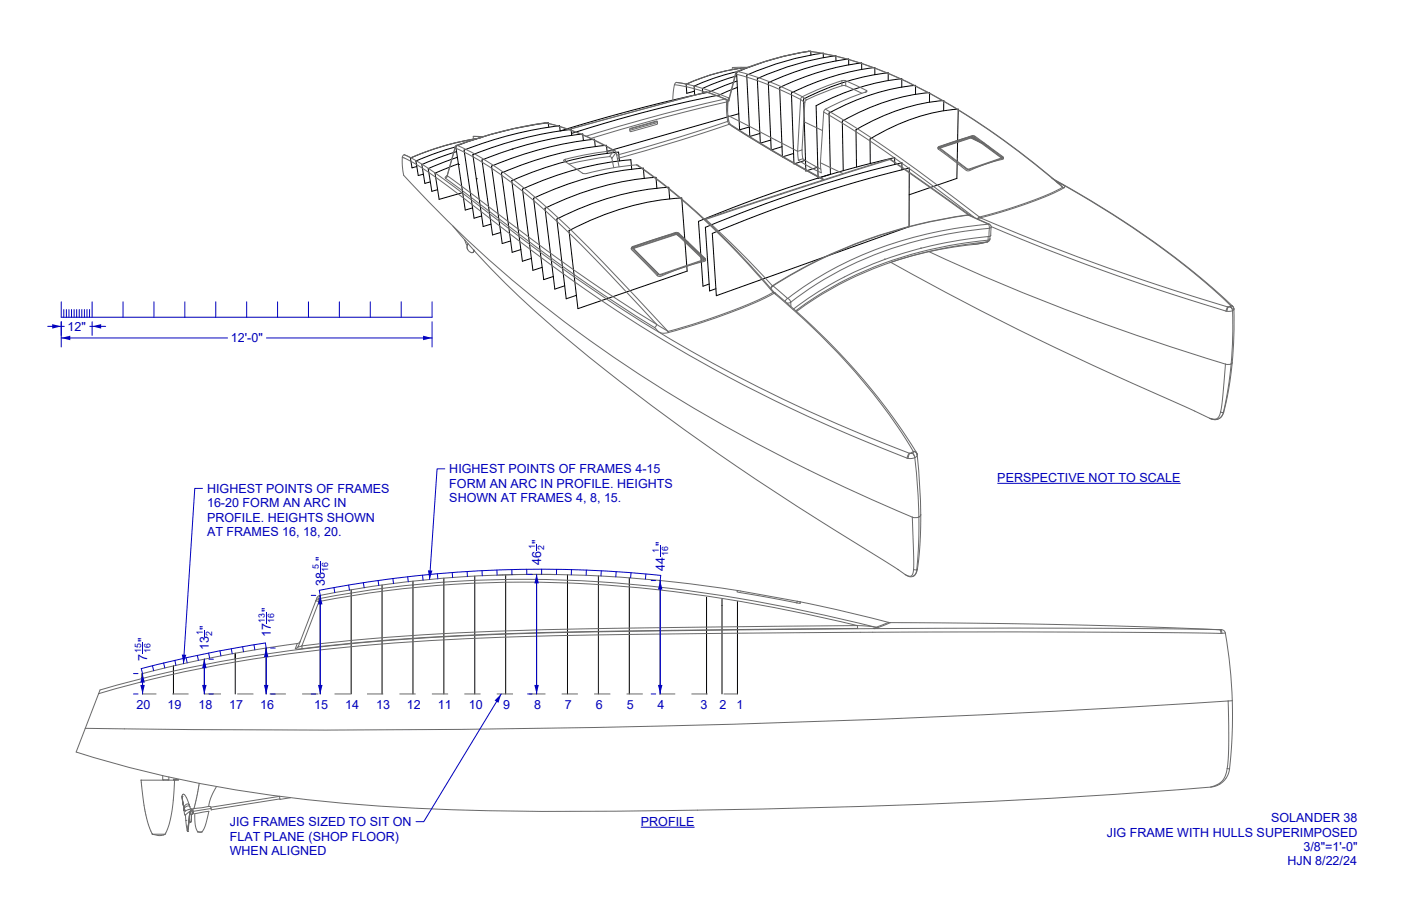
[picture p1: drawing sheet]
<svg xmlns="http://www.w3.org/2000/svg" width="432mm" height="279mm" viewBox="0 0 432 279" stroke-linecap="round" stroke-linejoin="round" font-family="sans-serif">
<!-- layer: Make2D -->
<g fill="none" stroke="#000" stroke-width=".31">
<path d="M249.9 17v-1.2l-7.5 1.4-7.7 2.1-7.7 3 1 17.7 3-.8M253.8 17.8l-.1-1.4a88.3 88.3 0 0 0-23.5 6.8l.9 18.9 3.1-.9M257.6 18.8v-1.6a87.4 87.4 0 0 0-24.2 7l.9 20 3.3-1M169.1 39.2l-.1-1.3a120.3 120.3 0 0 0-28.5 7.2l2.9 19.7 2.2-.7M227.1 23.4l-5.2 1.7-5.4 2.2 .1 1.5M227.2 25l-4.7 1.7a26.9 26.9 0 0 1-8.3 2.6l-19.7 4.8-21.7 6.3M227.3 26.9l-2.1 .9a23.5 23.5 0 0 1-7.9 2.4l-20.6 4.9-20.6 6.1M227.7 35.1l-40.6 11.6M227.8 22l-6.7 1.8-7.2 2.8 .2 2.7M230.7 20.8a60.1 60.1 0 0 0-19.2 5.2l.2 2.8 2.3-.7M261.6 20v-1.8a85.1 85.1 0 0 0-24.8 7.3l.9 20.8 3.3-1.1M265.6 21.4v-2a82.3 82.3 0 0 0-25.3 7.6l.8 21.4 3.5-1.1"/>
<path d="M269.6 23v-2.2a79 79 0 0 0-25.7 7.9l.8 21.8 3.6-1.1M273.8 24.8l-.1-2.3a75.5 75.5 0 0 0-26 8l.7 22.2 3.7-1.1M277.9 26.9v-2.6a72.1 72.1 0 0 0-26.4 8.3l.6 22.4 3.8-1.3M282.2 29.1v-2.8a68.7 68.7 0 0 0-26.7 8.6l.4 18.9M286.5 31.5v-2.9a65.3 65.3 0 0 0-26.9 8.8l.3 15.2M290.8 34.2l.1-3.2a62.5 62.5 0 0 0-27.1 9l.2 11.5M140.5 45.3a92.4 92.4 0 0 0-12.3 4.4l.7 4.4 1.6-.4M140.7 46.8l-5.5 1.8-5.2 2.1 1 5.9 1.6-.5M141 48.5l-9 3.5 1.1 7 1.8-.5M141.3 50.5l-7.2 2.9 1.2 8.1 7.3-2.1M141.3 50.7h.1M146.8 55.1h.1"/>
<path d="M147.2 42.7l-1.9 .3a83.8 83.8 0 0 0-18.8 5.8l.5 3 1.5-.4M157.8 46h.1M172.6 40.4l-.1-1.6a120.6 120.6 0 0 0-29.5 7.5l3.1 21 2.3-.7M176.2 41.7l-.2-1.8a119.1 119.1 0 0 0-30.3 7.8l3.2 22.2 2.4-.8M179.8 43.4l-.2-2.1a116.6 116.6 0 0 0-31.1 8l3.3 23.2 2.5-.8M183.5 45.2l-.3-2.3a112.8 112.8 0 0 0-31.7 8.3l3.3 23.9 2.6-.8M187.2 47.3l-.3-2.5a108.4 108.4 0 0 0-32.3 8.5l3.3 24.5 2.6-.8M187.4 50.1h.1M190.9 49.6l-.2-2.7a103.8 103.8 0 0 0-33 8.8l3.3 24.9 2.8-.9M194.7 52.2l-.3-2.9a99.2 99.2 0 0 0-33.4 9l3.2 25.1 2.9-1M198.6 55l-.3-3.1a94.8 94.8 0 0 0-33.9 9.2l3.2 25.1 2.9-.9M202.5 58.1l-.3-3.4a90.7 90.7 0 0 0-34.2 9.5l3 25 3-1.1"/>
<path d="M268.2 50.4v-7.5a60.5 60.5 0 0 1 27.1-9.2l-.4 21.3-14.7 5.1M275.7 50.7v-2.1l-18.8 4.9-10.2 3.1-10.2 3.5-21.2 8.2 1.4 20 1.9-.7M278 52.4v-2.2l-18 4.7-10.1 3.1-10.4 3.6-11.4 4.2-10.7 4.3 1.3 19.6 1.9-.7M175.4 71.1a83.9 83.9 0 0 1 34.7-10l1.7 22.5-33.7 11.6zM206.4 61.3l-.3-3.5a86.6 86.6 0 0 0-34.5 9.8l2.9 24.5 3.2-1M219.5 72l16-6.4 14.8-5.2 14.7-4.6 15.2-4v18.1l-59.4 21.3zM127.3 179.2v34.8M136.8 178.3v35.7M146.3 177.7v36.3M155.9 177.3v36.7M165.4 177.1v36.9M174.9 177.2v36.8"/>
<path d="M184.4 177.6v36.4M194 178.2v35.8M203.5 179v35M82 199.9v1.8zM98.7 183.6v30.4M108.2 181.9v32.1M117.8 180.4v33.6M217.8 184.2v29.8M222.5 184.8v29.2M227.3 185.5v28.5M43.9 207.7v6.3M53.5 205.4v1.6z"/>
<path d="M53.5 207v7M63 203.3v1.7zM63 205v9M72.5 201.5v1.7zM72.5 203.2v10.8M82 201.7v12.3"/>
</g>
<g fill="none" stroke="#696969" stroke-width=".31">
<path d="M249.2 15.8a99.8 99.8 0 0 0-22 6.2M249.2 15.8h-.1M249.3 15.8h-.1M249.3 15.8a99.5 99.5 0 0 0-22 6.2M249.3 15.8a115.9 115.9 0 0 1 43.6 16.6l9 5.7a262.2 262.2 0 0 1 25.6 19.6M249.4 15.8h-.2M249.4 15.8h-.1M249.4 15.8h.1M249.4 15.8a116 116 0 0 1 43.7 16.7l9 5.7a226.3 226.3 0 0 1 25.4 19.5M168 37.9l-1.3 .2a134.5 134.5 0 0 0-25.9 6.7M168 37.9h.3M168 37.9h.1"/>
<path d="M168 37.9h-.1M168.1 37.9a133.3 133.3 0 0 0-27.2 6.9M168.1 37.9h.2M168.1 37.9a73.9 73.9 0 0 1 21.1 8.6M168.3 37.9a75.2 75.2 0 0 1 21.3 8.6M168.3 37.9l.3 .1M194.2 39.6l8.1-2.3 .3 .2-.1 .8-8.1 2.3-.2-.2zM202.6 37.5l-8.5 2.3M202.6 37.8l-8.5 2.4M207.9 26.1l-.5 5.1M207.9 26.1a48.5 48.5 0 0 1 9.6 2.3M207.9 31h.1"/>
<path d="M208.4 25.4l-.5 .7M208.4 25.4a63.1 63.1 0 0 1 16.3 4.8M208.4 25.4h.1M211.5 25.9h.1M217.5 28.4h.5M217.7 28.4h.3M217.7 28.4l-42.5 11.5 42.3-11.5M217.7 28.4l5.7 2.1M217.7 28.4h-.2M218 28.4l5.8 2.2M223.4 30.5l.4 .1M223.4 30.5l-21.1 5.3-21.8 6.2"/>
<path d="M223.4 30.5l.5 .9M223.8 30.6l.4 .8M223.9 31.4l-20 5-21.9 6.3M223.9 31.4v3.1l.4 2.9M224.2 31h.1M224.2 31.4h.1M224.2 31.4h-.3M224.2 31.4v2.8l.4 3M224.3 37.4l-16.9 5.5-17.3 5M224.3 37.4l.4 .9M224.3 31h.1M224.3 31l-.1 1.5"/>
<path d="M224.4 35.6l21.4 11.1M224.4 31l.2 .1M224.4 31l-.2 3.3M224.6 37.2l-.3 .2M224.6 37.2l.6 1.2M224.6 30.3l-.3 .7M224.7 30.2h.1M224.7 30.2l-.3 .8M224.7 30.5h.1M224.7 38.3l13.4 8.3 15.7 8.9-14.4-8.2-14-8.5M224.7 38.3l-16.8 5.5-17.6 5.1M224.7 38.3l.5 .1"/>
<path d="M225.2 38.4l13.3 8.2 15.5 8.8M226.7 22.6l-2.1 8.5M226.7 22.6l.1 .2M226.8 22.8l4.5 1.4 4.9 1.7 10.6 4.8M226.8 22.8l-2.2 8.3M227 21.2l-.9 .1M227.2 22l-.1 .1M227.2 22l-.5 .6M227.3 22h-.1M227.3 22l1.2 .3a94.6 94.6 0 0 1 18.8 7.5M227.3 22l-.5 .8M229.4 21.2h-.1"/>
<path d="M230.5 20.8h-4.8v.7M230.8 20.8a59.6 59.6 0 0 0-19.3 5.1l-3-.5M246.8 30.7l1.3 .9M246.8 30.7l-1 16M247.3 29.8l-.5 .9M247.3 29.8l1.3 1M247.7 37.5l5.8 2.8M248.1 31.6l-.9 14.6M248.6 30.8l-.5 .8M253.9 34.5l9.3 5.8 10.7 7.1 11.6 8.5 14.8 11.2M253.9 34.5l-1 15.7M254.4 33.7l9.4 5.7 10.3 6.9 11.7 8.5 16.1 12.1"/>
<path d="M254.4 33.7l-.5 .8M259.5 24.9h1.1M259.5 24.9l-6.7 2.4-5.5 2.5M259.5 24.9v1.5M259.5 26.4l-5.9 2.2-5 2.2M259.5 26.4l1.2 .1M260.6 24.9l6.4 3M260.6 24.9l.1 1.6M260.7 26.5l4.9 2.3M266.7 28.4l.2 .1M267 27.9l.2 .2-.2 .2-6.4 2.4-6.2 3M267 27.9v.4"/>
<path d="M267 28.3h.1M124 48.5l4.9 2.6 6.6 4.4 29 22.2 15.4 11.2 13 8.8 13.8 8.5 17 9.6 17.2 8.8 18.5 8.4 20.2 8.3M124 48.5l.1 3.9a4.2 4.2 0 0 0 2 3.5 386.9 386.9 0 0 0 98.7 76.2 579.8 579.8 0 0 0 56.4 27.4M124.6 47.7a111.5 111.5 0 0 1 19.6 13.1l20 15.3 14.8 10.7 14.9 9.9 16 9.8 17 9.4 16.6 8.2 18.5 8.3 18.3 7.4M124.6 47.7h.1M124.6 47.7l-.6 .8M126.6 48.6h.1M137.3 55l37.3 28 14.2 9.8 12.9 8.2M137.8 54.2l-.6 .5 .1 .3M137.8 54.2l-.1 .1M137.8 54.2h.1M137.9 54.2l37.3 27.8 14.2 9.8 13 8.2"/>
<path d="M137.9 54.2l-.6 .8M140.3 45.4l-2.5 8.8M140.3 45.4v.2M140.3 45.6a115.4 115.4 0 0 1 29.7 21.1l12.6 12.4 19.8 20.9M140.3 45.6l-2.4 8.6M140.8 44.8l-.5 .6M140.8 44.8h.1M140.9 44.8l-.6 .8M140.9 44.8a112.4 112.4 0 0 1 29.1 20.5l13.4 13.1 22.5 23.8M145.9 43.1h.1M145.9 42.1l3 .1-3-.1v.8M147.5 42.5h.1"/>
<path d="M148.2 42.5a82.4 82.4 0 0 0-21.6 6.1l-2-.9M174.2 49.1l-.4 .5 3.5 2.2a6.7 6.7 0 0 0 3.2 1.8l8.1-1.8 7.6-1M174.2 49.1l.1 .8M187.8 48.3l.5 .1 .3 .4M187.8 48.3l-6.7 1-5.7 1.3M188.6 48.8l.6 2.9M189.2 46.5l-7.4 1-7.6 1.6M189.2 46.5l.5 .1 .2 .4M189.2 46.5l-1.4 1.8M189.9 47l-1.3 1.8M189.9 47l.9 4.5M196.2 50.8l.4 .2"/>
<path d="M196.2 50.8l10.1 7.6 10.5 9.2 10.7 10.6 10.8 12M196.6 51l10.2 7.6 10.5 9.1 10.7 10.7 10.8 12M196.6 51l.3 .4M240.6 59.8l.2 .1M245.8 46.7l.3 2.7M246.1 49.4l3.5 2.1 3.5 1.8-.2-3.1M247.2 46.2l.2 2.8M247.2 46.2l-1.4 .5M247.4 49l5.6 3.1M247.4 49l-1.3 .4M247.6 57.4l.3 .2M252.9 50.2l6.9 3.3"/>
<path d="M273.9 49.1l.8 .1M273.9 49.1l-27.3 8.7-29.3 9.7M273.9 49.1l.4 .1M274.3 49.2l24.1 17M274.3 49.2l-26.4 8.4-30.4 10.1M274.3 49.2h.4M274.7 49.2l24.2 17.2M289.1 45.6l.1 .4M289.2 45.3l-.1 .3M289.2 45.3l10.9-3.5 9.1 6.7M289.2 45.3l.1 .4M289.2 46l7.3 5.5a2.45 2.45 0 0 0 2.2 1.2l4.8-2 5.6-1.6 .2-.2"/>
<path d="M289.3 45.7l8.6 6.4 .5 .2 10.6-3.5 .2-.3M289.3 45.7l-.1 .3M289.6 45.6h.1M289.6 45.3v.3l8.7 6.5 10.5-3.4M289.6 45.3v.3M289.7 45.7l10.3-3.4 8.6 6.4M298.7 42.2h.1M299 42l.2 .1M299.2 42.4l3.4 1.7M299.2 42.6l3.2 1.5M299.5 42.5l1.9 .9M299.6 42.3l1.8 .9"/>
<path d="M299.7 42.2l.5 .1M299.7 42.2l-10.1 3.4M299.7 42.1l-5.7 1.6-4.9 1.9M299.8 42l-10.2 3.3M299.8 42l.5 .1M299.8 42l-.1 .2M300.2 42.3l8.6 6.3M300.3 42.1l8.5 6.3M300.3 42.1l-.1 .2M302.5 43.7l1 .5M302.6 43.8l3.6 2.7M303.8 44.7l1 .5"/>
<path d="M308.8 48.6v.1M308.8 48.4v.3M308.8 48.4v.2M309.1 48.6l.2 .3M309.2 48.5l.1 .4M324.2 55l16.5 9.6 14.1 9.4 13.5 10.2 6.3 5.4 5.3 4.8M325.2 55.6l16.2 9.6 14.1 9.4 13.2 10.2 5.9 5 4.7 4.4M325.6 56.1l.5 .3M326 56.3l1.5 .7a.58 .58 0 0 1 .5 .3 .58 .58 0 0 1-.1 .6M326.1 56.4l.3 .3M327.5 57.7l-4.4 2.2-6.5 2.5-7.7 2.6-7 1.9M327.5 57.7l.4 .2"/>
<path d="M327.9 57.9l-4.4 2.2-6.5 2.5-7.8 2.6-7 2M139.6 69.7a281.5 281.5 0 0 0 45.4 43.2l8.5 6.6a930.3 930.3 0 0 0 81.6 55.1l1.7 1.1M143.2 74l.8 1.7M144.1 76.9h.1M144.1 76.9l.6 .7 .8 .3M144.3 75.2l-.3 .9 .1 .8-.2-.9zM145.8 77.8l-.3 .1M145.8 77.8h.1M145.9 77.7l-.1 .1M146 77.6v.1M146 77.6h.1M146 77.4h.1"/>
<path d="M146 77.4v.2M146 77.1v.3M146.1 77.1h.1M146.1 77.1l-.1 .3M194.6 76.6v.4l8 8M194.7 76.3l.1 .3 7.9 8M194.7 76.3l.4-.3 13.6-4.3 .5 .2 8.2 7.9M194.7 76.3l-.1 .3M195.1 76.5h.1M195.1 76.5l8.2 8.1 13.5-4.5 .2-.4M195.2 76.4l-.1 .1M195.2 76.2l-.1 .3"/>
<path d="M195.2 76.2v.2M207.7 71.9l.2 .1M208.2 72.2l1.9 1.2M208.3 72.2l.6 .1M208.3 72.2l-13.1 4.2M208.3 71.9l-8.3 2.5-5 1.8-.4 .4M208.3 71.9l.6 .1M208.3 71.9l-13.1 4.3M208.3 71.9v.3M208.9 72.3l8.1 7.7v-.3M208.9 72l8.6 8.1M208.9 72v.3"/>
<path d="M208.9 72l8.1 7.7M211.5 74.3l.7 .4M217.3 67.5l-.2 .1M217.3 67.5l.2 .2M217.4 79.8l-.4 .5-12.1 4.1a2.28 2.28 0 0 1-2 .3l-.2-.1M217.4 79.8l.1 .4M217.5 67.7l10.2 9.6 10.4 10.8M217.5 67.7l-.2 .1M272.7 79.8l.2 .1M283.8 76.4l.2 .1M286.2 77.6a685.3 685.3 0 0 0 91.5 34.7M298.4 66.2v.1"/>
<path d="M298.4 66.2a149.3 149.3 0 0 0-60.3 21.9M298.4 66.2l.5 .2M298.4 66.3l6.5 2.8M298.4 66.3l6.2 2.8M298.4 66.3a149.6 149.6 0 0 0-60.1 21.9M298.8 66.4h.1M298.9 66.4l.2 .1M301.3 67.5h.1M301.9 66.9l-.5 .6M301.9 66.9l.3 .3M302.2 67.2l18.9 7.8 18.4 6.9 19.1 6.6 19.8 6.2M302.2 67.2l-.8 .4"/>
<path d="M304.3 74.6l-4.1 .8M304.3 74.6l-1.8 .2a115.6 115.6 0 0 0-57 21.2M304.4 74.6h-.1M304.4 74.6l-17.5 2.9-6.3 1.5-6 1.9 22.1 12 20.8 10.6 20.7 9.8 34.7 15.7M304.6 73v1.1M304.6 74.1l-1.9 .1a114.9 114.9 0 0 0-57.4 21.6M304.6 74.1l-.3 .5M304.6 69.1h.3M304.6 69.1l.3 1.3M304.6 69.1a117.4 117.4 0 0 0-61.8 22.9M304.9 69.1l.5 .5 .1 .5M304.9 70.4l-.1 2.5"/>
<path d="M304.9 70.4a115.5 115.5 0 0 0-61.2 22.8M305.1 72.9v.7M305.1 73.6l-.5 .5M305.1 73.6l-.2 .7-.5 .3M305.5 69.9l17.4 7.1 17.5 6.6 17.6 6.1 19.9 6.2M305.5 70.1l-.6 .3M305.5 70.1l-.3 2.7-5.4 .7a113.7 113.7 0 0 0-55.4 21.9M202.7 84.6l-.1 .4M216.8 80.1l-8.2-7.8-13.3 4.3 7.8 8M217 80h.1M217.5 80.2l-.3 .4-5.6 1.5-5.4 2a6 6 0 0 1-3.2 1.1l-.4-.2M238.1 88.1l.2 .1"/>
<path d="M238.1 88.1l-.6 .8M238.3 90.2h.3M238.3 90.2l.3 .2M238.3 90.2l-5.5 2.7-8.3 3.3-9.8 3.4-8.8 2.6M238.3 88.2l-.6 .9M238.3 88.2l4.5 3.8M238.6 90.4l-5.5 2.8-8.3 3.3-9.9 3.5-8.9 2.6M238.6 90.4l3.8 3.3a184.5 184.5 0 0 1 39.1 45.5M238.6 90.2l.4 .2M238.7 90.2h.1M239 90.4h-.4M239 90.4l12.7 11.4 6.3 6.3 5.3 5.8 5.6 6.6 4.9 6.2 4.5 6.5 4.2 6.4"/>
<path d="M239.1 90.7h.1M242.8 92l-.8 1M242.8 92l.6 .5 .3 .7M243.7 93.2l-1.1 .3M243.7 93.2l.1 1.3M378.4 94.7l-.5 1.2M378.4 94.7h.1M378.5 94.7l-.4 1.3M378.5 94.7h.7l.5 .5M379.2 94.7h.1M379.3 94.2l.6 .2M379.3 94.2v.1"/>
<path d="M379.3 94.2l.1 .1M379.3 94.3l.8 .3M379.3 94.3l-.1 .4 .7 1.1M379.3 94.3l-.8 .4M379.9 94.4l.2 .2M379.9 95.8l-2 .1M379.9 95.8v7.8l-.5 8.6M380.1 94.6l.2 .7M380.1 94.9l.2 .4M380.3 95.3h.1M380.3 95.3l-.4 .5M380.3 95.3v7.8l-.5 8.8"/>
<path d="M201.7 101l.4 .4a3 3 0 0 0 3.9 1.2M202.4 100l3.5 2.2M202.4 100l-.7 1M205.9 102.2l.1 .4M377.7 112.3l-.9 10.5-.6 4.2M379.4 112.2l-.9 7.7-1.4 7.3M379.4 112.2l-1.7 .1M379.8 111.9l-1.1 8.1-1.5 7M379.8 111.9l-.4 .3M280.3 139.8h.1M280.3 139.8l-.7 1.5M280.4 139.8l-.5 1.6"/>
<path d="M281.2 139.8h.1M281.2 139.8h-.8M281.2 139.8l.5 .6M281.2 139.8l.7 1.3M281.5 139.2v.1M281.5 139.2h.5l.5 .4M281.5 139.3l.6 .1 .5 .5M281.5 139.3l-.3 .5M281.5 139.3l-1.1 .5M282.2 139.3l.4 .8M282.5 139.6l.1 .2M282.6 139.9v.2"/>
<path d="M282.6 139.9l.1 .3M372.9 129a3.1 3.1 0 0 0 2.9 .1M372.9 129l1.4 .4 1.2-.2M376.2 127a2.16 2.16 0 0 1-1.1 2.1 2.16 2.16 0 0 1-2.2-.1M376.2 127l.9 .2M377.1 127.2l-.5 1-.8 .9M377.2 127l-.5 1.2-.9 .9M377.2 127l-.1 .2M279.6 141.3l.3 .1M281.2 159.5l.4 16.1M281.9 141.1l.9 8.7 .4 9.6M281.9 141.1l-2 .3"/>
<path d="M282.6 140.1l.1 .1M282.7 140.2l-.2 .5-.6 .4M282.7 140.2l.7 8.8 .4 9.7M283.2 159.4l-1.2 .3-.8-.2M283.2 159.4l-.1 8.5-.5 7.8M283.8 158.7l-.6 .7M283.8 158.7l-.3 9.4-.7 7.3M171.1 177.2l-17.5 .2M276.8 175.6v.1M276.8 175.6l2.2 1.6M279 177.2a2.39 2.39 0 0 0 2.6 .5M281.6 175.6l1 .1"/>
<path d="M281.6 175.6a1.95 1.95 0 0 1-1.2 2.1l-1.4-.5M282.6 175.7l-.3 1.1-.7 .9M282.8 175.4l-.2 .3M282.8 175.4l-.5 1.5-.7 .8M91 200h2.1M91.6 198.5l-18.4 2.8-17.6 3.6-12 2.9v1.5M91.6 198.5l-.6 1.5M92 199.3l-.4 .5-.6 .2M92 199.3l-.2 .4M92.6 197.7l-.4 .5-.6 .3M93 199.2l.1 .8M93 199.2l-.1 .1a.53 .53 0 0 1-.9 0"/>
<path d="M97.3 185.4l1 .1M97.3 185.4l-5.3 13.9M98.2 184.7l-.9 .7M98.2 184.7a355.1 355.1 0 0 1 127.9-.5 564.3 564.3 0 0 1 43.9 9.3M98.2 184.7l.1 .8M98.3 185.5l13.2-2.3 14.9-1.9 14.9-1.2 14.9-.5 15 .1 14.9 .7 14.9 1.3 14.8 1.8a527.3 527.3 0 0 1 48.5 9.4M98.3 185.5l-5.3 13.7M98.6 183.6l-.8 .5-.5 1.3M98.6 183.6l-.4 1.1M227.4 182.1l-16.6-2.3-17.4-1.6-16.2-.9-16.1-.1-16.2 .5-14.7 1.2-16.4 2.1-15.2 2.6M245.6 185.9l1 .1M245.7 185.4l.9 .2v.4"/>
<path d="M245.7 185.4l-18.2-3.3-.3 .4 18.4 3.4M245.7 185.4l-.1 .5M246.6 185.6l14.2 3.1 13 3.2M246.6 186h.1M264.3 192.9l.1 .9-88 1.1-23.6 .6-21.4 1.1a608.2 608.2 0 0 0-38.3 3.4M264.3 192.9l-75 .9-36.5 .9-17.1 .8-15.3 1-13.7 1.2-13.7 1.5M264.3 192.9l5.7 .6M270 193.5l.5 .1M270.5 193.6l-1.3 .2 .5 .1M273.8 191.9l.6 .1M273.8 191.9l-3.8 1.6M274.4 192l53.6 .6 48 1.6"/>
<path d="M274.4 192l-3.9 1.6M376 194.2l.3 1.1M376 194.2l-31.4-.4-45-.1-105.9 1-45.2 1.1-17.4 .9-17.5 1.3-21.7 2.3-21.5 3.3-20.1 4.1-19.5 5.1-4.5 11.8M376 194.2h.1M376.1 194.2h.4a1.19 1.19 0 0 1 1.2 1M376.1 194.2l.4 .3 .1 .8M376.3 195.3l-61.5-.4-76.1 .3-64.3 .8-21.1 .6-17.5 .8a473 473 0 0 0-92 12.8l-13.4 3.7M376.6 194.2h.1M376.6 195.3h-.3M377.7 195.2l1.4 10.4 .7 10.5M377.7 195.2l-1.1 .1M30.4 213.9h.1"/>
<path d="M43.6 209.3h.1M43.9 214h4.2M53.1 214h5M63.1 214h5M73.1 214h5M83.1 214h5M93.1 214h5M103.1 214h5M113.1 214h5M123.1 214h5M133.1 214h5M143.1 214h5"/>
<path d="M153.1 214h5M163.1 214h5M173.1 214h5M183.1 214h5M193.1 214h5M203.1 214h5M213.1 214h5M223.1 214h4.2M378.5 216.2l-43.1 2.6-43.6 2.1-43.8 1.7-43.9 1.3-41.5 .8-48.4 .4h-41.4l-46.5-.5M378.5 216.2l.2 13.3-.5 7.5M379.8 216.1v10.5l-.8 10.5M379.8 216.1l-1.3 .1"/>
<path d="M26.3 224.6l-2.8 7.3a391.6 391.6 0 0 0 95.3 16.8 1179.1 1179.1 0 0 0 86.5 1.3l6.1-.1a2371 2371 0 0 0 161.8-7.2M50.2 239.2v1.3h1.8v-.9M378.2 237a5.9 5.9 0 0 1-5 5.7M378.2 237l.8 .1M379 237.1a6.3 6.3 0 0 1-5.8 5.6M43.5 240.6h.1M46.9 257.1l.1 .2M47 257.3h.1M47 257.3l-1.2-2.8-1-3.9-1.3-10h10.3l-.4 5.8-.5 4.3-.9 3.8-1.1 2.8M47 257.3h3.9M50.4 240.5v.1M50.9 257.3l-1.7 .4-2.2-.4"/>
<path d="M51.8 240.5v.1M53.5 240.5v.1M53.5 240.5v-.2l1.6 .2M53.5 240.5h1.6M55.1 240.5l-1.3 .1M56.1 245.7l.3 2.1 .7 2.3M56.1 245.7l.1 .4M56.1 245.5h.1M56.1 245.6h.1M56.1 245.5a.42 .42 0 0 1 .2-.5 .42 .42 0 0 1 .5 0l.7 1.1 .8 2.1M56.2 246.1v.2M56.2 246.3v.3"/>
<path d="M56.2 246.2l.1 .5M56.2 246.6v.2M56.2 246.8v.1M56.2 246.9l.1 .1M56.3 247v.3M56.3 245.1h.1M56.3 246.8v.1M56.3 246.9h.1M56.3 246.9v.2M56.3 247.3v.1M56.3 247.4v.1M56.3 247.2h.1"/>
<path d="M56.3 247.2v.1M56.3 247.5v.1M56.3 247.4h.1M56.3 247.6l.1 .1M56.4 247.4v.3M56.4 247.7v.1M56.4 247.8h.1M56.4 247.8v.3M56.4 247.8l.1 .2M56.4 248.1h.1M56.5 248.1v.3M56.5 248.1l.1 .3"/>
<path d="M56.5 248.4l.1 .3M56.6 248.4l.1 .3M56.6 248.7v.1M56.6 248.8h.1M56.6 248.8l.2 .4M56.6 249.3l.4 .5-.3 .1zM56.6 249.3h.1M56.6 249.4h.1M56.6 249.4v.1M56.6 249.5h.1M56.6 249.5l.1 .1M56.7 248.7l.1 .5"/>
<path d="M56.7 248.7l-.1 .1M56.7 249.6h.1M56.7 249.6v.1M56.7 249.3h.1M56.7 249.4h.1M56.7 249.7h.1M56.7 249.4v.1M56.7 249.5h.1M56.7 249.5v.1M56.7 249.8h.1M56.7 250l.2 1.3h.3M56.7 249.9h.1"/>
<path d="M56.8 249.8h.1M56.8 249.2h.1M56.8 249.2l.3 .9M56.8 249.9h.1M57 249.9v.1M57.2 251.3l1.6-1.2-.4 1-.6 5.1M57.2 251.3l.6 5.1M57.3 253h.1M57.4 245.9h.1M57.7 255.9l.1 .4M57.8 256.3v.1M57.8 256.4h.1"/>
<path d="M57.8 256.3h.1M58.1 254.3l-.1 .7M58.1 253.9l-.3 2.4M58.3 248.2l-.7-.2-.9 .7M58.3 248.2h.1M58.3 253.3l.2 .2M58.3 248.2l.2 .6M58.4 251.6v.1M58.5 248.8h.1M58.5 248.8l.2 .7M58.5 248.8a.99 .99 0 0 0-1.6 .3l-.1 .1M58.5 253.5l.2 .1"/>
<path d="M58.6 250.8l-.8 5.6M58.6 250.3h.1M58.6 250.3l-.8 6M58.6 250.3v.5M58.7 250.1h.1M58.7 250.4h.1M58.7 250.2l-.9 6.1M58.7 250.2h.1M58.7 250.2l-.1 .1M58.7 250.2l-.1 .6M58.7 250.2v.1M58.7 250.3v.2"/>
<path d="M58.7 250.3h.1M58.8 250.1h.1M58.9 253.3l-.1 .2M59 251.1l-.1 2.1-.1 .3h-.3M59 252.5h.1M59 251.1v1.5M59 252.6l-.3 1M59 252.6v.3M59 252.6h.1M59 252h.1M59 249.5l.3 1.6M59 249.5l-1.9 .6"/>
<path d="M59.3 251.1h-.8M59.5 249.8l-.3 .1M59.6 250.2l.1 .8M59.6 250.6h-.3M59.8 249.4h-.4l.2 .8M60 250.9l4.4-.7a14.2 14.2 0 0 1-2.2 6.4l-1.2-.1-.5-.8-.4-1.7zM61 256.5h.1M61 256.5l1.2 .1M61.4 241.6l-1.6 7.8M64.3 248.7l-4.5 .7M64.3 248.7l.6 .1M65 248.8v.5"/>
<path d="M65 249.3l.1 .5M65 249.3l-5.4 .9M66.7 242.6a15 15 0 0 0-2.4 6.1M86.3 246.4l-21.2 3.3M89.4 246l-3.1 .5-.2-.9-21.1 3.3"/>
</g>
<g fill="none" stroke="#0000bf" stroke-width=".31">
<path d="M18.9 93.1v4.7h114.3v-4.7M19.7 95.5v2.3M20.5 95.5v2.3M21.3 95.5v2.3M22 95.5v2.3M22.8 95.5v2.3M23.6 95.5v2.3M24.4 95.5v2.3M25.2 95.5v2.3M26 95.5v2.3M26.8 95.5v2.3M27.6 95.5v2.3"/>
<path d="M28.4 93.1v4.7M37.9 93.1v4.7M47.4 93.1v4.7M57 93.1v4.7M66.5 93.1v4.7M76 93.1v4.7M85.5 93.1v4.7M95.1 93.1v4.7M104.6 93.1v4.7M114.1 93.1v4.7M123.6 93.1v4.7M112 179.7l.2 1.6"/>
<path d="M116.5 179l.3 1.6M121.1 178.4l.2 1.6M125.7 177.9l.1 1.5M130.2 177.4l.2 1.6M134.8 176.9l.1 1.6M139.4 176.6l.1 1.5M144 176.2l.1 1.6M148.6 176v1.6M153.1 175.8l.1 1.6M157.7 175.6l.1 1.6M162.3 175.6l.1 1.5M166.9 175.5v1.6"/>
<path d="M171.5 175.6v1.6M176.1 175.7v1.6M180.7 175.8v1.6M185.3 176l-.1 1.6M189.9 176.3l-.1 1.6M194.5 176.6l-.1 1.6M199.1 177l-.2 1.6M203.5 179l.1-1.5a360 360 0 0 0-105.2 4.6l.3 1.5M74.8 199.4l.3 1.6M78.3 198.8l.2 1.6M82 199.9l-.2-1.6a383.4 383.4 0 0 0-38.3 7.9l.4 1.5M102.9 181.2l.3 1.6"/>
<path d="M107.5 180.4l.2 1.6M47 205.3l.4 1.6M50.4 204.5l.4 1.5M53.9 203.6l.3 1.6M57.4 202.9l.3 1.5M60.8 202.1l.4 1.6M64.3 201.4l.3 1.6M67.8 200.7l.3 1.6M71.3 200.1l.3 1.5"/>
</g>
<g fill="#0000bf">
<path d="M18.9 104.2l2.7-.7v1.4z"/>
<path d="M130.4 103.5l2.8 .7-2.8 .7z"/>
</g>
<path d="M18.9 99.2v7.8M133.2 99.2v7.8M18.9 104.2h51.2M82.1 104.2h51.1" fill="none" stroke="#0000bf" stroke-width=".31"/>
<g fill="#0000bf">
<path d="M16.1 100l2.8 .6-2.8 .7z"/>
<path d="M28.4 100.6l2.8-.6v1.3z"/>
</g>
<path d="M18.9 99.2v4.2M28.4 99.2v4.2M14.7 100.6h5.1M27.7 100.6h4.9M203.5 168.3v3.4" fill="none" stroke="#0000bf" stroke-width=".31"/>
<g fill="#0000bf">
<path d="M202.8 211.2h1.4l-.7 2.8z"/>
<path d="M203.5 179l.7 2.8h-1.4z"/>
</g>
<path d="M98.7 173.1v3.5M200.7 179h1.4M203.5 179v35M200.7 214h1.4" fill="none" stroke="#0000bf" stroke-width=".31"/>
<g fill="#0000bf">
<path d="M98 211.2h1.4l-.7 2.8z"/>
<path d="M98.7 183.6l.7 2.8h-1.4z"/>
</g>
<path d="M307.4 149.1h56.5M95.9 183.6h1.4M98.7 183.6v30.4M95.9 214h1.4M197.5 255.1h16.6" fill="none" stroke="#0000bf" stroke-width=".31"/>
<path d="M131.9 175.9l1.4 .1-.9 2.7z" fill="#0000bf"/>
<path d="M137.1 144.6h-2.4l-2.3 34.1" fill="none" stroke="#0000bf" stroke-width=".31"/>
<path d="M56 201.9h1.4l-.9 2.8z" fill="#0000bf"/>
<path d="M62.4 150.6h-2.4l-3.5 54.1M82 188.8v3.5" fill="none" stroke="#0000bf" stroke-width=".31"/>
<g fill="#0000bf">
<path d="M81.3 211.2h1.4l-.7 2.8z"/>
<path d="M82 199.9l.7 2.7h-1.4z"/>
</g>
<path d="M63 194.2v2.1M82 199.9v14.1M83.4 199.9h1.4M83.4 214h1.4" fill="none" stroke="#0000bf" stroke-width=".31"/>
<g fill="#0000bf">
<path d="M62.3 211.2h1.4l-.7 2.8z"/>
<path d="M63 203.3l.7 2.8h-1.4z"/>
</g>
<path d="M63 203.3v10.7M64.4 214h1.4M64.4 203.3h1.4" fill="none" stroke="#0000bf" stroke-width=".31"/>
<path d="M152.4 216l2.1-2-.9 2.7z" fill="#0000bf"/>
<path d="M43.9 198.1v3.5M154.5 214l-23.9 39.4h-2.4" fill="none" stroke="#0000bf" stroke-width=".31"/>
<g fill="#0000bf">
<path d="M43.9 207.7l.7 2.8h-1.4z"/>
<path d="M43.2 211.2h1.4l-.7 2.8z"/>
</g>
<path d="M165.4 167.8v2.2M41.2 207.7h1.3M41.2 214h1.3M43.9 207.7v6.3" fill="none" stroke="#0000bf" stroke-width=".31"/>
<g fill="#0000bf">
<path d="M165.4 177.1l.7 2.8h-1.4z"/>
<path d="M164.7 211.2h1.4l-.7 2.8z"/>
</g>
<path d="M162.6 177.1h1.4M165.4 177.1v36.9M162.6 214h1.4" fill="none" stroke="#0000bf" stroke-width=".31"/>
<g font-size="3.9" fill="#0000bf">
<text x="20.8" y="102">12&quot;</text>
<text x="71.2" y="105.6">12'-0&quot;</text>
<text x="138.5" y="146">HIGHEST POINTS OF FRAMES 4-15</text>
<text x="307.4" y="148.8">PERSPECTIVE NOT TO SCALE</text>
<text x="63.8" y="152.1">HIGHEST POINTS OF FRAMES</text>
<text x="138.5" y="150.5">FORM AN ARC IN PROFILE. HEIGHTS</text>
<text x="138.5" y="154.9">SHOWN AT FRAMES 4, 8, 15.</text>
<text x="63.8" y="156.5">16-20 FORM AN ARC IN</text>
<text x="63.8" y="160.9">PROFILE. HEIGHTS SHOWN</text>
<text x="63.8" y="165.4">AT FRAMES 16, 18, 20.</text>
<text x="100.1" y="173.1" transform="rotate(-90 100.1 173.1)">&quot;</text>
<text x="204.9" y="168.3" transform="rotate(-90 204.9 168.3)">&quot;</text>
<text x="166.8" y="174.2" transform="rotate(-90 166.8 174.2)">46 &quot;</text>
<text x="204.9" y="175.9" transform="rotate(-90 204.9 175.9)">44</text>
<text x="100.1" y="180.8" transform="rotate(-90 100.1 180.8)">38</text>
<text x="83.4" y="188.8" transform="rotate(-90 83.4 188.8)">&quot;</text>
<text x="83.4" y="196.5" transform="rotate(-90 83.4 196.5)">17</text>
<text x="45.3" y="203.7" transform="rotate(-90 45.3 203.7)">7</text>
<text x="45.3" y="198.1" transform="rotate(-90 45.3 198.1)">&quot;</text>
<text x="64.4" y="200.6" transform="rotate(-90 64.4 200.6)">13 &quot;</text>
<text x="42.1" y="218.5">20</text>
<text x="51.6" y="218.5">19</text>
<text x="61.1" y="218.5">18</text>
<text x="70.7" y="218.5">17</text>
<text x="80.2" y="218.5">16</text>
<text x="96.9" y="218.5">15</text>
<text x="106.4" y="218.5">14</text>
<text x="115.9" y="218.5">13</text>
<text x="125.4" y="218.5">12</text>
<text x="135" y="218.5">11</text>
<text x="144.5" y="218.5">10</text>
<text x="155.1" y="218.5">9</text>
<text x="164.6" y="218.5">8</text>
<text x="174.1" y="218.5">7</text>
<text x="183.6" y="218.5">6</text>
<text x="193.2" y="218.5">5</text>
<text x="202.7" y="218.5">4</text>
<text x="215.9" y="218.5">3</text>
<text x="221.7" y="218.5">2</text>
<text x="227" y="218.5">1</text>
<text x="70.8" y="254.8">JIG FRAMES SIZED TO SIT ON</text>
<text x="197.5" y="254.8">PROFILE</text>
<text x="391.8" y="253.6">SOLANDER 38</text>
<text x="70.8" y="259.3">FLAT PLANE (SHOP FLOOR)</text>
<text x="70.8" y="263.7">WHEN ALIGNED</text>
<text x="341.1" y="258">JIG FRAME WITH HULLS SUPERIMPOSED</text>
<text x="401.7" y="262.5">3/8&quot;=1'-0&quot;</text>
<text x="396.8" y="266.9">HJN 8/22/24</text>
</g>
<g font-size="2.7" fill="#0000bf">
<text x="164.9" y="169.4" transform="rotate(-90 164.9 169.4)">1</text>
<text x="167.8" y="169.7" transform="rotate(-90 167.8 169.7)">2</text>
<text x="203" y="170.5" transform="rotate(-90 203 170.5)">1</text>
<text x="205.9" y="171.4" transform="rotate(-90 205.9 171.4)">16</text>
<text x="98.3" y="175.6" transform="rotate(-90 98.3 175.6)">5</text>
<text x="101.1" y="176.2" transform="rotate(-90 101.1 176.2)">16</text>
<text x="81.6" y="192" transform="rotate(-90 81.6 192)">13</text>
<text x="84.5" y="192" transform="rotate(-90 84.5 192)">16</text>
<text x="62.6" y="195.8" transform="rotate(-90 62.6 195.8)">1</text>
<text x="65.4" y="196" transform="rotate(-90 65.4 196)">2</text>
<text x="43.5" y="201.3" transform="rotate(-90 43.5 201.3)">15</text>
<text x="46.4" y="201.3" transform="rotate(-90 46.4 201.3)">16</text>
</g>
</svg>
